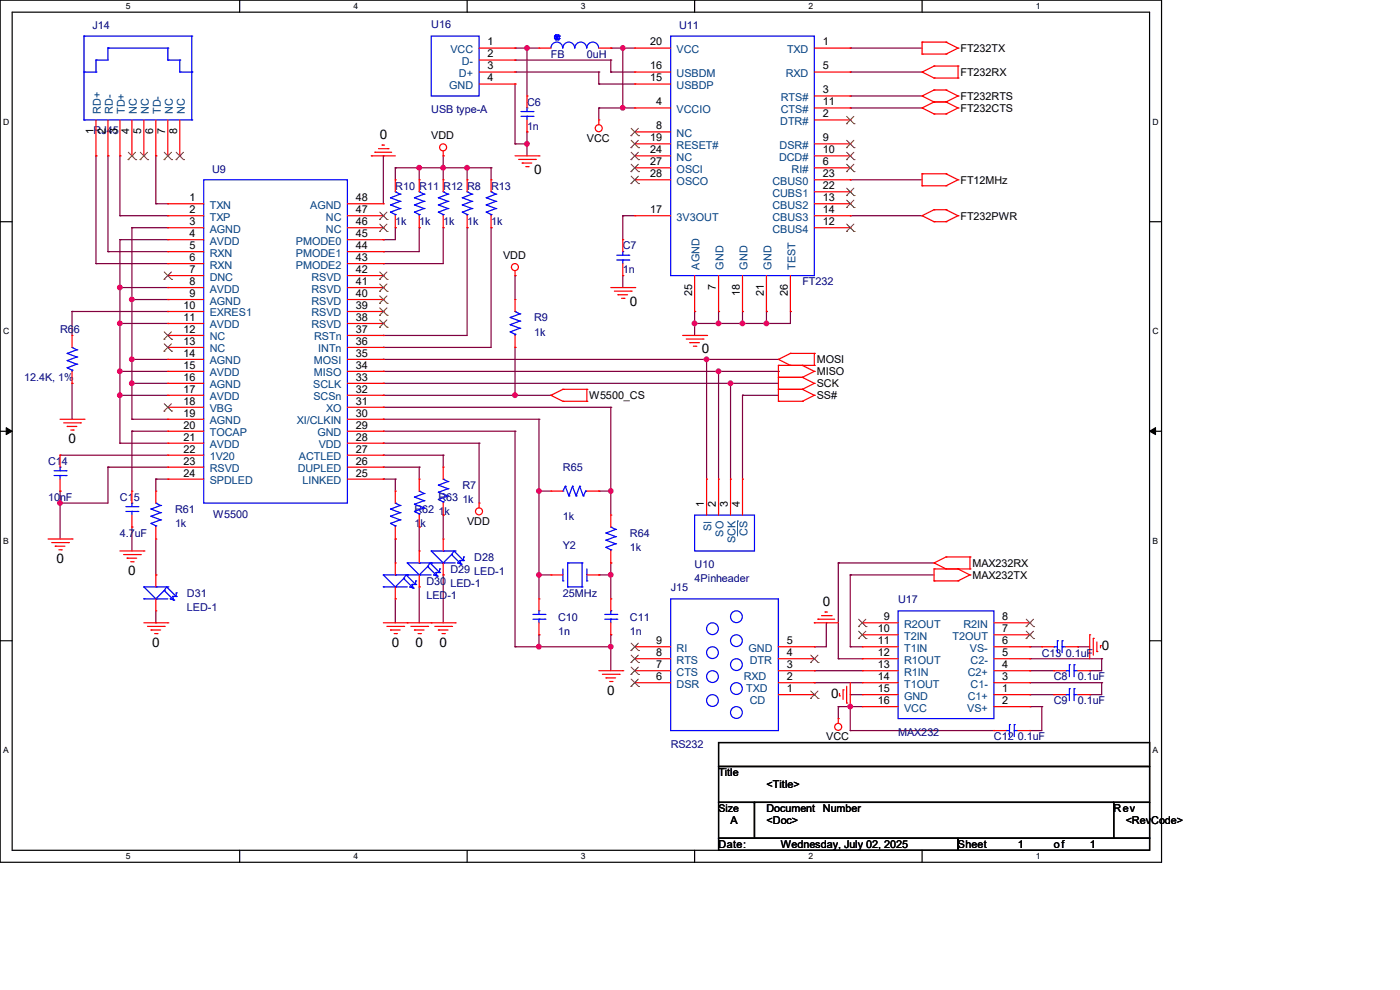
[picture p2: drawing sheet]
<svg xmlns="http://www.w3.org/2000/svg" width="297mm" height="210mm" viewBox="0 0 297 210" stroke-linecap="round" stroke-linejoin="round" font-family="sans-serif">
<path d="M0 0h246.4v182.9h-246.4zM2.6 2.6h241.3v177.8h-241.3z" fill="none" stroke="#000" stroke-width=".25"/>
<g fill="#fff">
<path d="M26.7 .3h1v2h-1z"/>
<path d="M26.7 180.6h1v2h-1z"/>
</g>
<path d="M50.8 0v2.6M50.8 180.4v2.5" fill="none" stroke="#000" stroke-width=".25"/>
<g fill="#fff">
<path d="M75 .3h.9v2h-.9z"/>
<path d="M75 180.6h.9v2h-.9z"/>
</g>
<path d="M99.1 0v2.6M99.1 180.4v2.5" fill="none" stroke="#000" stroke-width=".25"/>
<g fill="#fff">
<path d="M123.2 .3h1v2h-1z"/>
<path d="M123.2 180.6h1v2h-1z"/>
</g>
<path d="M147.4 0v2.6M147.4 180.4v2.5" fill="none" stroke="#000" stroke-width=".25"/>
<g fill="#fff">
<path d="M171.5 .3h1v2h-1z"/>
<path d="M171.5 180.6h1v2h-1z"/>
</g>
<path d="M195.6 0v2.6M195.6 180.4v2.5" fill="none" stroke="#000" stroke-width=".25"/>
<g fill="#fff">
<path d="M219.8 .3h.9v2h-.9z"/>
<path d="M219.8 180.6h.9v2h-.9z"/>
<path d="M.7 24.8h1.2v2h-1.2z"/>
<path d="M244.5 24.8h1.3v2h-1.3z"/>
<path d="M.7 69.3h1.2v1.9h-1.2z"/>
<path d="M244.5 69.3h1.3v1.9h-1.3z"/>
</g>
<path d="M0 47h2.6M243.9 47h2.5" fill="none" stroke="#000" stroke-width=".25"/>
<g fill="#fff">
<path d="M.7 113.7h1.2v2h-1.2z"/>
<path d="M244.5 113.7h1.2v2h-1.2z"/>
</g>
<path d="M0 91.5h2.6M243.9 91.5h2.5" fill="none" stroke="#000" stroke-width=".25"/>
<path d="M1.3 90.7l1.3 .8-1.3 .7zM243.9 91.5l1.3-.8v1.5z" fill="#000" stroke="#000" stroke-width=".21"/>
<g fill="#fff">
<path d="M.7 158.2h1.2v1.9h-1.2z"/>
<path d="M244.5 158.2h1.2v1.9h-1.2z"/>
</g>
<path d="M0 135.9h2.6M243.9 135.9h2.5M152.4 157.5h91.5v5.1h-91.5zM152.4 162.6h91.5v7.6h-91.5zM152.4 170.2h7.7v7.6h-7.7zM152.4 177.8h50.8v2.6h-50.8zM160.1 170.2h76.2v7.6h-76.2zM203.2 177.8h40.7v2.6h-40.7zM236.3 170.2h7.6v7.6h-7.6z" fill="none" stroke="#000" stroke-width=".25"/>
<g fill="none" stroke="#800040" stroke-width=".25">
<path d="M109.3 10.2h.1M109.3 15.3h.1M109.3 12.7h.1M109.3 17.8h.1M109.3 10.2h5M109.3 15.3h17.7M109.3 12.7h20.3M109.3 17.8v12.7M111.8 10.2h.1M111.8 10.2v10.2M127 17.8h.1M127 15.3h.1"/>
<path d="M127 17.8h7.7M127 15.3v2.5M129.6 10.2h.1M129.6 15.3h.1M129.6 12.7h.1M129.6 10.2h5.1M129.6 15.3h5.1M129.6 12.7v2.6M132.1 10.2h.1M132.1 10.2v12.7M180.4 10.2h.1M180.4 15.3h.1"/>
<path d="M180.4 10.2h15.2M180.4 15.3h15.2M20.4 33.1h.1M20.4 33.1v22.8M22.9 33.1h.1M22.9 33.1v20.3M25.4 33.1h.1M25.4 33.1v12.7M33.1 33.1h.1M33.1 33.1v10.1M81.3 33.1h.1M81.3 33.1v10.1"/>
<path d="M83.9 35.6h.1M83.9 35.6v2.5M83.9 35.6h20.3M88.9 35.6h.1M88.9 35.6v2.5M94 35.6h.1M94 33.1h.1M94 33.1v5M99.1 35.6h.1M99.1 35.6v2.5M104.2 35.6h.1M104.2 35.6v2.5"/>
<path d="M109.3 30.5h.1M109.3 30.5h2.5M111.8 28h.1M111.8 30.5h.1M111.8 28v5.1M127 22.9h.1M127 22.9v2.5M127 22.9h7.7M132.1 22.9h.1M180.4 38.1h.1M180.4 22.9h.1M180.4 20.4h.1"/>
<path d="M180.4 22.9h15.2M180.4 38.1h15.2M180.4 20.4h15.2M20.4 55.9h.1M20.4 55.9h15.2M22.9 53.4h.1M22.9 53.4h12.7M25.4 45.8h.1M25.4 50.8h.1M25.4 45.8h10.2M25.4 50.8v43.2M25.4 50.8h10.2"/>
<path d="M28 48.3h.1M28 48.3v40.6M28 48.3h7.6M33.1 43.2h.1M33.1 43.2h2.5M81.3 53.4h.1M81.3 55.9h.1M81.3 50.8h.1M83.9 48.3h.1M83.9 48.3v2.5h-2.6M88.9 48.3h.1M88.9 48.3v5.1h-7.6"/>
<path d="M94 48.3h.1M94 48.3v7.6h-12.7M99.1 48.3h.1M99.1 48.3v22.9h-17.8M104.2 48.3h.1M104.2 48.3v25.4h-22.9M109.3 58.5h.1M109.3 58.5v5M132.1 45.8h.1M132.1 58.5h.1M132.1 45.8h2.6M132.1 45.8v5"/>
<path d="M132.1 58.5v2.5M180.4 45.8h.1M180.4 45.8h15.2M15.3 66.1h.1M15.3 66.1h20.3M15.3 66.1v5.1M25.4 61h.1M25.4 78.8h.1M25.4 68.6h.1M25.4 68.6h10.2M25.4 78.8h10.2M25.4 61h10.2"/>
<path d="M28 63.5h.1M28 76.2h.1M28 76.2h7.6M28 63.5h7.6M81.3 71.2h.1M81.3 73.7h.1M81.3 78.8h.1M81.3 76.2h.1M81.3 76.2h83.8M81.3 78.8h83.8M109.3 73.7h.1M109.3 73.7v10.2"/>
<path d="M147.4 66.1h.1M147.4 68.6h.1M147.4 66.1v5.1M149.9 76.2h.1M149.9 76.2v25.4M152.4 66.1h.1M152.4 68.6h.1M152.4 78.8h.1M152.4 66.1v2.5M152.4 78.8v22.8M157.5 68.6h.1M157.5 66.1h.1"/>
<path d="M157.5 66.1v2.5M162.6 68.6h.1M162.6 66.1h.1M162.6 66.1v2.5M165.1 78.8h.1M167.7 66.1h.1M167.7 66.1v2.5h-20.3M12.7 96.6h.1M12.7 96.6h22.9M15.3 81.3h.1M15.3 81.3v7.6M22.9 99.1h.1"/>
<path d="M22.9 99.1h12.7M22.9 99.1v7.6h-10.2M25.4 83.9h.1M25.4 94h.1M25.4 94h10.2M25.4 83.9h10.2M28 88.9h.1M28 81.3h.1M28 91.5h.1M28 81.3h7.6M28 88.9h7.6M28 91.5h7.6"/>
<path d="M28 91.5v12.7M81.3 94h.1M81.3 96.6h.1M81.3 99.1h.1M81.3 83.9h.1M81.3 81.3h.1M81.3 88.9h.1M81.3 86.4h.1M81.3 91.5h.1M81.3 94h20.3M81.3 96.6h12.7M81.3 99.1h7.6"/>
<path d="M81.3 81.3h83.8M81.3 83.9h35.6M81.3 88.9h33M81.3 86.4h48.3M81.3 91.5h28M88.9 99.1h.1M88.9 99.1v2.5M94 96.6h.1M94 96.6v2.5M101.6 94h.1M101.6 94v12.7M109.3 91.5h.1"/>
<path d="M109.3 91.5v45.7M114.3 88.9h.1M114.3 88.9v38.1M116.9 83.9h.1M129.6 86.4h.1M129.6 86.4v22.9M155 81.3h.1M155 81.3v20.3M157.5 83.9h.1M157.5 83.9v17.7M157.5 83.9h7.6M12.7 104.2h.1"/>
<path d="M12.7 106.7h.1M12.7 104.2v10.1M28 111.8h.1M28 111.8v5.1M33.1 101.6h.1M33.1 101.6h2.5M33.1 101.6v2.6M33.1 114.3v7.7M81.3 101.6h.1M81.3 101.6h2.6M83.9 101.6h.1M83.9 114.3h.1"/>
<path d="M83.9 101.6v2.6M83.9 114.3v5.1M88.9 111.8h.1M88.9 111.8v5.1M94 109.3h.1M94 109.3v5M114.3 104.2h.1M114.3 104.2h2.6M127 104.2h.1M127 104.2h2.6M129.6 104.2h.1M129.6 119.4h.1"/>
<path d="M129.6 119.4v7.6M177.8 119.4h.1M177.8 119.4h20.4M177.8 119.4v20.3M33.1 122h.1M33.1 132.1h.1M33.1 129.6v2.5M83.9 127h.1M83.9 127v5.1M88.9 124.5h.1M88.9 124.5v7.6M94 122h.1"/>
<path d="M94 122v10.1M109.3 137.2h.1M109.3 137.2h20.3M114.3 137.2h.1M114.3 134.7h.1M114.3 122h.1M114.3 122h2.6M114.3 134.7v2.5M127 122h.1M127 122h2.6M129.6 134.7h.1M129.6 137.2h.1"/>
<path d="M129.6 122h.1M129.6 134.7v7.6M172.8 137.2h.1M175.3 132.1h.1M175.3 132.1v5.1h-2.5M177.8 139.7h.1M177.8 139.7h5.1M180.4 137.2h.1M180.4 122h.1M180.4 137.2h2.5M180.4 122v15.2M180.4 122h17.8"/>
<path d="M218.5 139.7h.1M218.5 137.2h.1M218.5 137.2h2.5M218.5 139.7h15.2M228.6 137.2h.1M228.6 137.2h2.6M233.7 139.7h.1M233.7 139.7v2.6h-2.5M172.8 142.3h.1M172.8 144.8h.1M172.8 142.3h10.1M172.8 144.8h10.1"/>
<path d="M177.8 149.9h.1M177.8 149.9v2.5M177.8 149.9h5.1M180.4 149.9h.1M180.4 155h.1M180.4 147.4h.1M180.4 149.9v5.1M180.4 147.4h2.5M180.4 155h30.5M218.5 142.3h.1M218.5 144.8h.1M218.5 147.4h.1"/>
<path d="M218.5 149.9h.1M218.5 155h.1M218.5 142.3h5.1M218.5 144.8h15.2M218.5 147.4h5.1M218.5 149.9h2.5M221 149.9h.1M221 149.9v5.1h-2.5M231.2 147.4h.1M231.2 142.3h.1M233.7 144.8h.1M233.7 144.8v2.6h-2.5"/>
</g>
<g fill="#f0f" stroke="#f0f" stroke-width=".25">
<circle cx="147.3" cy="68.6" r=".49"/>
<circle cx="162.6" cy="68.6" r=".49"/>
<circle cx="157.5" cy="68.6" r=".49"/>
<circle cx="152.4" cy="68.6" r=".49"/>
<circle cx="111.8" cy="10.2" r=".49"/>
<circle cx="111.8" cy="30.5" r=".49"/>
<circle cx="132.1" cy="10.2" r=".49"/>
<circle cx="109.2" cy="83.8" r=".49"/>
<circle cx="99.1" cy="35.6" r=".49"/>
<circle cx="94" cy="35.6" r=".49"/>
<circle cx="88.9" cy="35.6" r=".49"/>
<circle cx="149.9" cy="76.2" r=".49"/>
<circle cx="155" cy="81.3" r=".49"/>
<circle cx="152.4" cy="78.8" r=".49"/>
<circle cx="129.6" cy="137.2" r=".49"/>
<circle cx="114.3" cy="137.2" r=".49"/>
<circle cx="129.6" cy="121.9" r=".49"/>
<circle cx="180.4" cy="149.9" r=".49"/>
<circle cx="114.3" cy="121.9" r=".49"/>
<circle cx="129.6" cy="104.2" r=".49"/>
<circle cx="114.3" cy="104.2" r=".49"/>
<circle cx="25.4" cy="61" r=".49"/>
<circle cx="25.4" cy="83.8" r=".49"/>
<circle cx="25.4" cy="78.8" r=".49"/>
<circle cx="28" cy="63.5" r=".49"/>
<circle cx="28" cy="81.3" r=".49"/>
<circle cx="28" cy="76.2" r=".49"/>
<circle cx="25.4" cy="68.6" r=".49"/>
<circle cx="12.7" cy="106.7" r=".49"/>
<circle cx="132.1" cy="22.9" r=".49"/>
</g>
<g fill="none" stroke="#f00" stroke-width=".25">
<path d="M101.6 10.2h7.7M101.6 12.7h7.7M101.6 15.3h7.7M101.6 17.8h7.7M109.3 10.2h.1M109.3 12.7h.1M109.3 15.3h.1M109.3 17.8h.1M114.3 10.2h.1M114.3 10.2h2.6M127 10.2h2.6M129.6 10.2h.1"/>
<path d="M134.7 17.8h.1M134.7 15.3h.1M134.7 10.2h.1M134.7 10.2h7.6M134.7 15.3h7.6M134.7 17.8h7.6M172.8 10.2h7.6M172.8 15.3h7.6M180.4 10.2h.1M180.4 15.3h.1M195.6 11.5h.1M195.6 8.9h.1"/>
<path d="M195.6 15.3h.1M195.6 8.9h5.1M195.6 11.5h5.1M195.6 8.9v2.6M195.6 15.3l2.6 1.3M198.2 14h.1M198.2 16.6h.1M198.2 19.1h.1M198.2 14l-2.6 1.3M198.2 14h5M198.2 16.6h5M198.2 19.1l-2.6 1.3"/>
<path d="M198.2 19.1h2.5M200.7 8.9h.1M200.7 11.5h.1M200.7 19.1h.1M200.7 8.9l2.5 1.3M200.7 19.1l2.5 1.3M203.2 10.2h.1M203.2 14h.1M203.2 16.6h.1M203.2 10.2l-2.5 1.3M203.2 14v2.6M20.4 33.1h.1"/>
<path d="M20.4 25.4v7.7M22.9 33.1h.1M22.9 25.4v7.7M25.4 33.1h.1M25.4 25.4v7.7M28 33.1h.1M28 25.4v7.7M30.5 33.1h.1M30.5 25.4v7.7M33.1 33.1h.1M33.1 25.4v7.7M35.6 33.1h.1"/>
<path d="M35.6 25.4v7.7M38.1 33.1h.1M38.1 25.4v7.7M78.8 33.1h.1M78.8 33.1h5.1M79.5 32.3h.1M79.5 32.3h3.6M80.3 31.5h2M81.1 30.8h.1M81.1 30.8h.5M82.3 31.5h.1M83.9 38.1h.1"/>
<path d="M83.9 38.1v2.6M88.9 38.1h.1M88.9 38.1v2.6M94 33.1h.1M94 38.1h.1M94 32v1.1M94 38.1v2.6M99.1 38.1h.1M99.1 38.1v2.6M104.2 38.1h.1M104.2 38.1v2.6M109.3 33.1h5"/>
<path d="M110 33.8h3.6M110.8 34.6h.1M110.8 34.6h2M111.5 35.3h.6M111.8 28h.1M111.8 20.4h.1M111.8 20.4v2.5M111.8 25.4v2.6M112.1 35.3h.1M113.6 33.8h.1M114.3 33.1h.1M127 25.4h.1"/>
<path d="M127 25.4v1.1M134.7 22.9h.1M134.7 28h.1M134.7 30.5h.1M134.7 33.1h.1M134.7 35.6h.1M134.7 38.1h.1M134.7 33.1h7.6M134.7 22.9h7.6M134.7 35.6h7.6M134.7 28h7.6M134.7 30.5h7.6"/>
<path d="M134.7 38.1h7.6M172.8 33.1h7.6M172.8 25.4h7.6M172.8 20.4h7.6M172.8 22.9h7.6M172.8 35.6h7.6M172.8 30.5h7.6M172.8 38.1h7.6M180.4 25.4h.1M180.4 20.4h.1M180.4 35.6h.1M180.4 30.5h.1"/>
<path d="M180.4 33.1h.1M180.4 22.9h.1M180.4 38.1h.1M195.6 39.4h.1M195.6 36.9h.1M195.6 22.9h.1M195.6 20.4h.1M195.6 36.9v2.5M195.6 36.9h5.1M195.6 39.4h5.1M195.6 22.9l2.6 1.3M195.6 20.4l2.6 1.2"/>
<path d="M198.2 21.6h.1M198.2 24.2h.1M198.2 21.6l-2.6 1.3M198.2 21.6h2.5M198.2 24.2h2.5M200.7 36.9h.1M200.7 39.4h.1M200.7 21.6h.1M200.7 24.2h.1M200.7 36.9l2.5 1.2M200.7 21.6l2.5 1.3M203.2 38.1h.1"/>
<path d="M203.2 22.9h.1M203.2 20.4h.1M203.2 38.1l-2.5 1.3M203.2 22.9l-2.5 1.3M203.2 20.4l-2.5 1.2M35.6 43.2h.1M35.6 45.8h.1M35.6 48.3h.1M35.6 50.8h.1M35.6 53.4h.1M35.6 55.9h.1M35.6 58.5h.1"/>
<path d="M35.6 48.3h7.6M35.6 43.2h7.6M35.6 45.8h7.6M35.6 50.8h7.6M35.6 53.4h7.6M35.6 55.9h7.6M35.6 58.5h7.6M73.7 48.3h7.6M73.7 43.2h7.6M73.7 45.8h7.6M73.7 50.8h7.6M73.7 53.4h7.6"/>
<path d="M73.7 55.9h7.6M73.7 58.5h7.6M81.3 58.5h.1M81.3 55.9h.1M81.3 53.4h.1M81.3 50.8h.1M81.3 48.3h.1M81.3 45.8h.1M81.3 43.2h.1M83.9 48.3h.1M83.9 45.8v2.5M88.9 48.3h.1"/>
<path d="M88.9 45.8v2.5M94 48.3h.1M94 45.8v2.5M99.1 48.3h.1M99.1 45.8v2.5M104.2 48.3h.1M104.2 45.8v2.5M109.3 58.5h.1M109.3 57.4v1.1M132.1 58.5h.1M132.1 50.8h.1M132.1 50.8v2.6"/>
<path d="M132.1 55.9v2.6M134.7 45.8h.1M134.7 45.8h7.6M147.4 58.5v7.6M152.4 58.5v7.6M157.5 58.5v7.6M162.6 58.5v7.6M167.7 58.5v7.6M172.8 48.3h7.6M172.8 43.2h7.6M172.8 45.8h7.6M172.8 40.7h7.6"/>
<path d="M180.4 48.3h.1M180.4 43.2h.1M180.4 45.8h.1M180.4 40.7h.1M195.6 45.8h.1M195.6 45.8l2.6 1.2M198.2 44.5h.1M198.2 47h.1M198.2 44.5l-2.6 1.3M198.2 44.5h2.5M198.2 47h2.5M200.7 44.5h.1"/>
<path d="M200.7 47h.1M200.7 44.5l2.5 1.3M203.2 45.8h.1M203.2 45.8l-2.5 1.2M15.3 71.2h.1M15.3 71.2v2.5M15.3 78.8v2.5M35.6 61h.1M35.6 63.5h.1M35.6 66.1h.1M35.6 68.6h.1M35.6 71.2h.1"/>
<path d="M35.6 73.7h.1M35.6 76.2h.1M35.6 78.8h.1M35.6 71.2h7.6M35.6 61h7.6M35.6 63.5h7.6M35.6 66.1h7.6M35.6 68.6h7.6M35.6 73.7h7.6M35.6 76.2h7.6M35.6 78.8h7.6M73.7 71.2h7.6"/>
<path d="M73.7 61h7.6M73.7 63.5h7.6M73.7 66.1h7.6M73.7 68.6h7.6M73.7 73.7h7.6M73.7 76.2h7.6M73.7 78.8h7.6M81.3 78.8h.1M81.3 76.2h.1M81.3 73.7h.1M81.3 71.2h.1M81.3 68.6h.1"/>
<path d="M81.3 66.1h.1M81.3 63.5h.1M81.3 61h.1M109.3 63.5h.1M109.3 73.7h.1M109.3 63.5v2.6M109.3 71.2v2.5M129.6 61h5.1M130.3 61.8h3.6M131.1 62.5h.1M131.1 62.5h2M131.9 63.3h.5"/>
<path d="M132.4 63.3h.1M133.9 61.8h.1M134.7 61h.1M144.8 71.2h5.1M145.6 71.9h3.5M146.3 72.7h.1M146.3 72.7h2.1M147.1 73.4h.5M147.4 66.1h.1M147.6 73.4h.1M149.1 71.9h.1M149.9 71.2h.1"/>
<path d="M152.4 66.1h.1M157.5 66.1h.1M162.6 66.1h.1M165.1 77.5h.1M165.1 76.2h.1M165.1 77.5v7.6M165.1 77.5h7.7M165.1 76.2l2.6 1.3M167.7 75h.1M167.7 77.5h.1M167.7 66.1h.1M167.7 75l-2.6 1.2"/>
<path d="M167.7 75h5.1M170.2 77.5h.1M170.2 77.5l2.6 1.3M172.8 78.8h.1M172.8 75h.1M172.8 77.5h.1M172.8 78.8l-2.6 1.3M172.8 75v2.5M12.7 96.6h.1M12.7 88.9h5.1M12.7 96.6v2.5M13.5 89.7h3.6"/>
<path d="M14.3 90.5h.1M14.3 90.5h2M15 91.2h.5M15.3 81.3h.1M15.5 91.2h.1M17.1 89.7h.1M17.8 88.9h.1M35.6 81.3h.1M35.6 83.9h.1M35.6 86.4h.1M35.6 88.9h.1M35.6 91.5h.1"/>
<path d="M35.6 94h.1M35.6 96.6h.1M35.6 99.1h.1M35.6 88.9h7.6M35.6 81.3h7.6M35.6 83.9h7.6M35.6 86.4h7.6M35.6 91.5h7.6M35.6 94h7.6M35.6 96.6h7.6M35.6 99.1h7.6M73.7 88.9h7.6"/>
<path d="M73.7 81.3h7.6M73.7 83.9h7.6M73.7 86.4h7.6M73.7 91.5h7.6M73.7 94h7.6M73.7 96.6h7.6M73.7 99.1h7.6M81.3 99.1h.1M81.3 96.6h.1M81.3 94h.1M81.3 91.5h.1M81.3 88.9h.1"/>
<path d="M81.3 86.4h.1M81.3 83.9h.1M81.3 81.3h.1M94 99.1h.1M94 99.1v2.5M116.9 83.9h.1M116.9 83.9l2.5 1.2M119.4 82.6h.1M119.4 85.1h.1M119.4 82.6h5.1M119.4 85.1h5.1M119.4 82.6l-2.5 1.3"/>
<path d="M124.5 82.6h.1M124.5 85.1h.1M124.5 82.6v2.5M165.1 82.6h.1M165.1 80.1h.1M165.1 85.1h.1M165.1 80.1h5.1M165.1 82.6h5.1M165.1 85.1h5.1M170.2 80.1h.1M170.2 82.6h.1M170.2 85.1h.1"/>
<path d="M170.2 80.1l2.6 1.2M170.2 82.6l2.6 1.3M172.8 81.3h.1M172.8 83.9h.1M172.8 81.3l-2.6 1.3M172.8 83.9l-2.6 1.2M10.2 114.3h5.1M11 115.1h3.5M11.7 115.9h.1M11.7 115.9h2.1M12.5 116.6h.5M12.7 104.2h.1"/>
<path d="M12.7 101.6v2.6M13 116.6h.1M14.5 115.1h.1M15.3 114.3h.1M25.4 116.9h5.1M26.2 117.6h3.6M27 118.4h.1M27 118.4h2M27.7 119.2h.5M28 111.8h.1M28 104.2h.1M28 104.2v2.5"/>
<path d="M28 109.3v2.5M28.2 119.2h.1M29.8 117.6h.1M30.5 116.9h.1M33.1 104.2h.1M33.1 114.3h.1M33.1 104.2v2.5M33.1 111.8v2.5M35.6 101.6h.1M35.6 101.6h7.6M73.7 101.6h7.6M81.3 101.6h.1"/>
<path d="M83.9 119.4h.1M83.9 104.2h.1M83.9 114.3h.1M83.9 104.2v2.5M83.9 111.8v2.5M83.9 119.4v2.6M88.9 116.9h.1M88.9 101.6h.1M88.9 111.8h.1M88.9 101.6v2.6M88.9 109.3v2.5M88.9 116.9v2.5"/>
<path d="M94 109.3h.1M94 114.3h.1M94 106.7v2.6M94 114.3v2.6M94 119.4v2.6M101.6 106.7h.1M101.6 106.7v1M116.9 104.2h.1M116.9 104.2h2.5M124.5 104.2h2.5M127 104.2h.1M129.6 109.3h.1"/>
<path d="M129.6 119.4h.1M129.6 109.3v2.5M129.6 116.9v2.5M149.9 101.6h.1M149.9 101.6v7.7M152.4 101.6h.1M152.4 101.6v7.7M155 101.6h.1M155 101.6v7.7M157.5 101.6h.1M157.5 101.6v7.7M198.2 119.4h.1"/>
<path d="M198.2 119.4l2.5 1.3M200.7 118.2h.1M200.7 118.2l-2.5 1.2M200.7 118.2h5.1M205.8 118.2h.1M205.8 118.2v2.5M30.5 132.1h5.1M31.3 132.9h3.5M32 133.6h.1M32 133.6h2.1M32.8 134.4h.5M33.1 122h.1"/>
<path d="M33.1 129.6h.1M33.1 122v2.5M33.1 127v2.6M33.3 134.4h.1M34.8 132.9h.1M35.6 132.1h.1M81.3 132.1h15.3M82.1 132.9h3.5M82.8 133.6h.1M82.8 133.6h2.1M83.6 134.4h.5M83.9 127h.1"/>
<path d="M83.9 124.5v2.5M84.1 134.4h.1M85.6 132.9h.1M86.4 132.1h.1M87.2 132.9h3.5M87.9 133.6h.1M87.9 133.6h2.1M88.7 134.4h.5M88.9 124.5h.1M88.9 122v2.5M89.2 134.4h.1M90.7 132.9h.1"/>
<path d="M91.5 132.1h.1M92.2 132.9h3.6M93 133.6h.1M93 133.6h2M93.8 134.4h.5M94 122h.1M94.3 134.4h.1M95.8 132.9h.1M96.6 132.1h.1M114.3 134.7h.1M114.3 127h.1M114.3 127v2.6"/>
<path d="M114.3 132.1v2.6M116.9 122h.1M116.9 122h2.5M124.5 122h2.5M127 122h.1M129.6 134.7h.1M129.6 127h.1M129.6 127v2.6M129.6 132.1v2.6M134.7 139.7h.1M134.7 137.2h.1M134.7 139.7h7.6"/>
<path d="M134.7 137.2h7.6M165.1 139.7h7.7M165.1 137.2h7.7M172.8 132.1h.1M172.8 137.2h.1M172.8 139.7h.1M172.8 132.1h5M173.5 131.4h.1M173.5 131.4h3.6M174.3 130.6h2M175 129.8h.1M175 129.8h.6"/>
<path d="M176.3 130.6h.1M182.9 132.1h.1M182.9 134.7h.1M182.9 137.2h.1M182.9 139.7h.1M182.9 132.1h7.6M182.9 139.7h7.6M182.9 137.2h7.6M182.9 134.7h7.6M198.2 123.2h.1M198.2 120.7h.1M198.2 120.7h7.6"/>
<path d="M198.2 123.2h5M198.2 120.7v2.5M200.7 120.7h.1M203.2 120.7h.1M203.2 123.2h.1M203.2 120.7l2.6 1.3M205.8 122h.1M205.8 120.7h.1M205.8 122l-2.6 1.2M210.9 132.1h7.6M210.9 139.7h7.6M210.9 137.2h7.6"/>
<path d="M210.9 134.7h7.6M218.5 139.7h.1M218.5 137.2h.1M218.5 134.7h.1M218.5 132.1h.1M221 137.2h.1M221 137.2h2.6M226.1 137.2h2.5M228.6 137.2h.1M231.2 134.7h.1M231.2 134.7v5M231.9 135.4h.1"/>
<path d="M231.9 135.4v3.6M232.7 138.2h.1M232.7 136.2v2M233.5 136.9h.1M233.5 136.9v.6M127 142.3h5.1M127.8 143h3.6M128.6 143.8h.1M128.6 143.8h2M129.3 144.6h.5M129.8 144.6h.1M131.4 143h.1"/>
<path d="M132.1 142.3h.1M134.7 144.8h.1M134.7 142.3h.1M134.7 142.3h7.6M134.7 144.8h7.6M165.1 142.3h7.7M165.1 147.4h7.7M165.1 144.8h7.7M172.8 142.3h.1M172.8 144.8h.1M172.8 147.4h.1M177.8 152.4h.1"/>
<path d="M177.8 152.4v1.1M178.1 147.6h.1M178.1 147.1v.5M178.9 146.3h.1M178.9 146.3v2.1M179.6 149.1h.1M179.6 145.6v3.5M180.4 149.9h.1M180.4 144.8v5.1M182.9 142.3h.1M182.9 144.8h.1M182.9 147.4h.1"/>
<path d="M182.9 149.9h.1M182.9 142.3h7.6M182.9 147.4h7.6M182.9 144.8h7.6M182.9 149.9h7.6M210.9 155h.1M210.9 142.3h7.6M210.9 147.4h7.6M210.9 144.8h7.6M210.9 155h2.5M210.9 149.9h7.6M215.9 155h2.6"/>
<path d="M218.5 155h.1M218.5 147.4h.1M218.5 149.9h.1M218.5 144.8h.1M218.5 142.3h.1M223.6 142.3h.1M223.6 147.4h.1M223.6 142.3h2.5M223.6 147.4h2.5M228.6 142.3h2.6M228.6 147.4h2.6M231.2 142.3h.1"/>
<path d="M231.2 147.4h.1"/>
<circle cx="94" cy="31.3" r=".74"/>
<circle cx="127" cy="27.2" r=".74"/>
<circle cx="109.2" cy="56.7" r=".74"/>
<circle cx="101.6" cy="108.5" r=".74"/>
<circle cx="177.8" cy="154.2" r=".74"/>
</g>
<g fill="none" stroke="#00f" stroke-width=".25">
<path d="M17.8 15.3h.1M17.8 7.7h.1M17.8 7.7v17.7M17.8 15.3h2.6M17.8 7.7h22.9M20.4 12.7h.1M20.4 15.3h.1M20.4 12.7v2.6M22.9 10.2h.1M22.9 10.2v2.5h-2.5M22.9 10.2h12.7M35.6 12.7h.1"/>
<path d="M35.6 10.2h.1M35.6 12.7h2.5M35.6 10.2v2.5M38.1 15.3h.1M38.1 12.7h.1M38.1 15.3h2.6M38.1 12.7v2.6M40.7 15.3h.1M40.7 7.7h.1M40.7 7.7v17.7M91.5 7.7h10.1v12.7h-10.1zM116.9 10.2a1.25 1.25 0 0 1 1.2-1.3 1.25 1.25 0 0 1 1.3 1.3"/>
<path d="M117.6 8.2h.1M117.6 7.7h.1M117.6 8.2l.3 .2M117.6 7.7v.5M117.6 7.7l1.1 .5M117.9 7.4h.1M117.9 8.4h.1M117.9 7.4l-.3 .3M117.9 7.4h.5M117.9 7.4l.5 1M117.9 8.4h.5M118.4 7.4h.1"/>
<path d="M118.4 8.4h.1M118.4 7.4l-.5 1M118.4 7.4l.3 .3M118.7 7.7h.1M118.7 8.2h.1M118.7 7.7l-1.1 .5M118.7 7.7v.5M118.7 8.2l-.3 .2M119.4 10.2a1.25 1.25 0 0 1 1.3-1.3 1.25 1.25 0 0 1 1.2 1.3M122 10.2a1.27 1.27 0 0 1 1.2-1.3 1.27 1.27 0 0 1 1.3 1.3 1.25 1.25 0 0 1 1.3-1.3 1.25 1.25 0 0 1 1.2 1.3M142.3 7.7h30.5v50.8h-30.5zM17.8 25.4h.1"/>
<path d="M17.8 25.4h22.9M40.7 25.4h.1M43.2 38.1h30.5v68.6h-30.5zM110.5 24.7h2.6M110.5 23.7h2.6M111.8 22.9h.1M111.8 24.7h.1M111.8 22.9v.8M111.8 24.7v.7M113.1 24.7h.1M113.1 23.7h.1M82.8 45h.1"/>
<path d="M82.8 43.5h.1M82.8 42h.1M82.8 45l1.1 .5M82.8 43.5l2.1 .7M82.8 42l2.1 .7M83.9 40.7h.1M83.9 45.5h.1M83.9 45.5v.3M83.9 40.7l1 .5M84.9 44.2h.1M84.9 42.7h.1M84.9 41.2h.1"/>
<path d="M84.9 44.2l-2.1 .8M84.9 42.7l-2.1 .8M84.9 41.2l-2.1 .8M87.9 45h.1M87.9 43.5h.1M87.9 42h.1M87.9 45l1 .5M87.9 43.5l2.1 .7M87.9 42l2.1 .7M88.9 40.7h.1M88.9 45.5h.1M88.9 40.7l1.1 .5"/>
<path d="M88.9 45.5v.3M90 44.2h.1M90 42.7h.1M90 41.2h.1M90 44.2l-2.1 .8M90 42.7l-2.1 .8M90 41.2l-2.1 .8M93 45h.1M93 43.5h.1M93 42h.1M93 45l1 .5M93 43.5l2 .7"/>
<path d="M93 42l2 .7M94 40.7h.1M94 45.5h.1M94 45.5v.3M94 40.7l1 .5M95 44.2h.1M95 42.7h.1M95 41.2h.1M95 44.2l-2 .8M95 42.7l-2 .8M95 41.2l-2 .8M98.1 45h.1"/>
<path d="M98.1 43.5h.1M98.1 42h.1M98.1 45l1 .5M98.1 43.5l2 .7M98.1 42l2 .7M99.1 40.7h.1M99.1 45.5h.1M99.1 40.7l1 .5M99.1 45.5v.3M100.1 44.2h.1M100.1 42.7h.1M100.1 41.2h.1"/>
<path d="M100.1 44.2l-2 .8M100.1 42.7l-2 .8M100.1 41.2l-2 .8M103.2 45h.1M103.2 43.5h.1M103.2 42h.1M103.2 45l1 .5M103.2 43.5l2 .7M103.2 42l2 .7M104.2 40.7h.1M104.2 45.5h.1M104.2 40.7l1 .5"/>
<path d="M104.2 45.5v.3M105.2 44.2h.1M105.2 42.7h.1M105.2 41.2h.1M105.2 44.2l-2 .8M105.2 42.7l-2 .8M105.2 41.2l-2 .8M130.9 55.2h2.5M130.9 54.1h2.5M132.1 53.4h.1M132.1 55.2h.1M132.1 53.4v.7"/>
<path d="M132.1 55.2v.7M133.4 55.2h.1M133.4 54.1h.1M14.3 78h.1M14.3 76.5h.1M14.3 75h.1M14.3 78l1 .5M14.3 76.5l2 .8M14.3 75l2 .7M15.3 73.7h.1M15.3 78.5h.1M15.3 73.7l1 .5"/>
<path d="M15.3 78.5v.3M16.3 77.3h.1M16.3 75.7h.1M16.3 74.2h.1M16.3 77.3l-2 .7M16.3 75.7l-2 .8M16.3 74.2l-2 .8M108.2 70.4h.1M108.2 68.9h.1M108.2 67.4h.1M108.2 70.4l1.1 .5M108.2 68.9l2.1 .7"/>
<path d="M108.2 67.4l2.1 .7M109.3 66.1h.1M109.3 70.9h.1M109.3 66.1l1 .5M109.3 70.9v.3M110.3 69.6h.1M110.3 68.1h.1M110.3 66.6h.1M110.3 69.6l-2.1 .8M110.3 68.1l-2.1 .8M110.3 66.6l-2.1 .8M11.5 99.9h2.5"/>
<path d="M12.7 99.1h.1M12.7 99.1v.8M14 99.9h.1M11.5 100.9h2.5M12.7 100.9h.1M12.7 100.9v.7M14 100.9h.1M26.7 108.5h2.6M26.7 107.5h2.6M28 106.7h.1M28 108.5h.1M28 106.7v.8"/>
<path d="M28 108.5v.8M29.3 108.5h.1M29.3 107.5h.1M32 111h.1M32 109.5h.1M32 108h.1M32 111l1.1 .5M32 109.5l2.1 .8M32 108l2.1 .8M33.1 106.7h.1M33.1 111.5h.1M33.1 106.7l1 .5"/>
<path d="M33.1 111.5v.3M34.1 110.3h.1M34.1 108.8h.1M34.1 107.2h.1M34.1 110.3l-2.1 .7M34.1 108.8l-2.1 .7M34.1 107.2l-2.1 .8M82.8 111h.1M82.8 109.5h.1M82.8 108h.1M82.8 111l1.1 .5M82.8 109.5l2.1 .8"/>
<path d="M82.8 108l2.1 .8M83.9 106.7h.1M83.9 111.5h.1M83.9 106.7l1 .5M83.9 111.5v.3M84.9 110.3h.1M84.9 108.8h.1M84.9 107.2h.1M84.9 110.3l-2.1 .7M84.9 108.8l-2.1 .7M84.9 107.2l-2.1 .8M86.4 119.4h.1"/>
<path d="M86.4 119.4h10.2M86.4 119.4l2.5 2.6M87.9 108.5h.1M87.9 107h.1M87.9 105.5h.1M87.9 108.5l1 .5M87.9 107l2.1 .7M87.9 105.5l2.1 .7M88.9 119.4h.1M88.9 104.2h.1M88.9 109h.1M88.9 109v.3"/>
<path d="M88.9 104.2l1.1 .5M90 107.7h.1M90 106.2h.1M90 104.7h.1M90 107.7l-2.1 .8M90 106.2l-2.1 .8M90 104.7l-2.1 .8M91.5 119.4h.1M91.5 116.9h.1M91.5 116.9h5.1M91.5 116.9l2.5 2.5M93 106h.1"/>
<path d="M93 104.4h.1M93 102.9h.1M93 106l1 .5M93 104.4l2 .8M93 102.9l2 .8M94 101.6h.1M94 106.5h.1M94 119.4h.1M94 116.9h.1M94 101.6l1 .6M94 106.5v.2M95 105.2h.1"/>
<path d="M95 103.7h.1M95 102.2h.1M95 105.2l-2 .8M95 103.7l-2 .7M95 102.2l-2 .7M95.8 117.6h.1M95.8 117.6l.5-.7 2 2M95.8 117.6l-1.8 1.8M95.8 117.6l2 2.1M96.6 116.9h.1M97.1 119.4h.1M97.1 119.4l.7 .3"/>
<path d="M97.6 118.9h.1M97.6 118.9h.7M97.6 118.9l.2 .8M97.8 119.7h.1M98.3 118.9h.1M98.3 118.2h.1M98.3 118.2v.7M119.4 104.2h.1M119.9 103.2h.1M119.9 103.2l.8 2M119.9 103.2l-.5 1M120.4 119.4h.1"/>
<path d="M120.4 119.4h3.1M120.4 119.4v5.1M120.7 105.2h.1M121.5 103.2h.1M121.5 103.2l.7 2M121.5 103.2l-.8 2M122.2 105.2h.1M123 103.2h.1M123 103.2l.7 2M123 103.2l-.8 2M123.5 119.4h.1M123.5 119.4v5.1"/>
<path d="M123.7 105.2h.1M124.2 104.2h.1M124.2 104.2l-.5 1M124.2 104.2h.3M128.6 116.1h.1M128.6 114.6h.1M128.6 113.1h.1M128.6 116.1l1 .5M128.6 114.6l2 .8M128.6 113.1l2 .7M129.6 111.8h.1M129.6 116.6h.1"/>
<path d="M129.6 116.6v.3M129.6 111.8l1 .5M130.6 115.4h.1M130.6 113.8h.1M130.6 112.3h.1M130.6 115.4l-2 .7M130.6 113.8l-2 .8M130.6 112.3l-2 .8M147.4 109.3h12.7v7.6h-12.7zM30.5 124.5h.1M30.5 127h.1M30.5 124.5h5.1"/>
<path d="M30.5 124.5l2.6 2.5M30.5 127h5.1M33.1 127h.1M33.1 124.5h.1M34.8 125.3h.1M34.8 125.3l.5-.8 2.1 2M34.8 125.3l-1.7 1.7M34.8 125.3l2.1 2M35.6 124.5h.1M36.1 127h.1M36.1 127l.8 .3M36.6 126.5h.1"/>
<path d="M36.6 126.5h.8M36.6 126.5l.3 .8M36.9 127.3h.1M37.4 126.5h.1M37.4 125.8h.1M37.4 125.8v.7M81.3 122h.1M81.3 124.5h.1M81.3 124.5h5.1M81.3 122h10.2M81.3 122l2.6 2.5M83.9 124.5h.1"/>
<path d="M83.9 122h.1M85.6 122.7h.1M85.6 122.7l.5-.7 2.1 2M85.6 122.7l-1.7 1.8M85.6 122.7l2.1 2.1M86.4 122h.1M86.9 124.5h.1M86.9 124.5l.8 .3M87.4 124h.1M87.4 124h.8M87.4 124l.3 .8M87.7 124.8h.1"/>
<path d="M88.2 124h.1M88.2 123.2h.1M88.2 123.2v.8M88.9 122h.1M90.7 120.2h.1M90.7 120.2l.5-.8 2.1 2.1M90.7 120.2l-1.8 1.8M90.7 120.2l2.1 2M92 122h.1M92 122l.8 .2M92.5 121.5h.1M92.5 121.5h.8"/>
<path d="M92.5 121.5l.3 .7M92.8 122.2h.1M93.3 121.5h.1M93.3 120.7h.1M93.3 120.7v.8M113.1 131.4h2.5M113.1 130.3h2.5M114.3 129.6h.1M114.3 131.4h.1M114.3 129.6v.7M114.3 131.4v.7M115.6 131.4h.1"/>
<path d="M115.6 130.3h.1M119.4 123.2h.1M119.4 120.7v2.5M120.4 124.5h.1M120.4 124.5h3.1M123.5 124.5h.1M124.5 123.2h.1M124.5 120.7v2.5M128.3 131.4h2.6M128.3 130.3h2.6M129.6 129.6h.1M129.6 131.4h.1"/>
<path d="M129.6 129.6v.7M129.6 131.4v.7M130.9 131.4h.1M130.9 130.3h.1M142.3 127h22.8v28h-22.8zM165.1 127v15.3M190.5 129.6h20.4v22.8h-20.4zM223.6 137.2h.1M223.6 137.2h.7M224.3 135.9h.1M224.3 135.9v2.6M225.3 135.9h.1"/>
<path d="M225.3 137.2h.1M225.3 135.9v2.6M225.3 137.2h.8M213.4 155h.1M213.4 155h.8M214.2 153.7h.1M214.2 153.7v2.6M215.2 153.7h.1M215.2 155h.1M215.2 153.7v2.6M215.2 155h.7M226.1 142.3h.1"/>
<path d="M226.1 147.4h.1M226.1 142.3h.8M226.1 147.4h.8M226.9 141h.1M226.9 146.1h.1M226.9 141v2.6M226.9 146.1v2.5M227.9 141h.1M227.9 142.3h.1M227.9 146.1h.1M227.9 147.4h.1M227.9 141v2.6"/>
<path d="M227.9 146.1v2.5M227.9 142.3h.7M227.9 147.4h.7"/>
<circle cx="151.2" cy="133.4" r="1.25"/>
<circle cx="151.2" cy="138.5" r="1.25"/>
<circle cx="156.2" cy="135.9" r="1.25"/>
<circle cx="156.2" cy="130.8" r="1.25"/>
<circle cx="151.2" cy="143.5" r="1.25"/>
<circle cx="151.2" cy="148.6" r="1.25"/>
<circle cx="156.2" cy="141" r="1.25"/>
<circle cx="156.2" cy="146.1" r="1.25"/>
<circle cx="156.2" cy="151.2" r="1.25"/>
</g>
<g fill="none" stroke="#804000" stroke-width=".21">
<path d="M27.2 33.9h.1M27.2 32.3l1.6 1.6M28.7 32.3l-1.5 1.6M28.8 33.9h.1M29.7 33.9h.1M29.8 32.3l1.5 1.6M31.3 32.3l-1.6 1.6M31.3 33.9h.1M34.8 33.9h.1M34.8 32.3l1.6 1.6M36.4 32.3l-1.6 1.6M36.4 33.9h.1"/>
<path d="M37.3 33.9h.1M37.4 32.3l1.5 1.6M38.9 32.3l-1.6 1.6M38.9 33.9h.1M133.9 28.8h.1M133.9 31.3h.1M133.9 33.9h.1M133.9 36.4h.1M133.9 38.9h.1M133.9 27.2l1.6 1.6M133.9 29.8l1.6 1.5M133.9 32.3l1.6 1.6"/>
<path d="M133.9 34.8l1.6 1.6M133.9 37.4l1.6 1.5M135.4 27.2l-1.5 1.6M135.4 29.8l-1.5 1.5M135.4 32.3l-1.5 1.6M135.4 34.8l-1.5 1.6M135.4 37.4l-1.5 1.5M135.5 28.8h.1M135.5 31.3h.1M135.5 33.9h.1M135.5 36.4h.1M135.5 38.9h.1"/>
<path d="M179.6 26.2h.1M179.6 36.4h.1M179.6 31.3h.1M179.6 33.9h.1M179.6 24.7l1.6 1.5M179.6 34.8l1.6 1.6M179.6 29.8l1.6 1.5M179.6 32.3l1.6 1.6M179.6 39.9l1.6 1.6M181.1 24.7l-1.5 1.5M181.1 34.8l-1.5 1.6M181.1 29.8l-1.5 1.5"/>
<path d="M181.1 32.3l-1.5 1.6M181.1 39.9l-1.5 1.6M181.2 26.2h.1M181.2 36.4h.1M181.2 31.3h.1M181.2 33.9h.1M34.8 59.3h.1M34.8 57.7l1.6 1.6M36.4 57.7l-1.6 1.6M36.4 59.3h.1M80.5 59.3h.1M80.5 49.1h.1"/>
<path d="M80.5 46.6h.1M80.6 57.7l1.5 1.6M80.6 47.5l1.5 1.6M80.6 45l1.5 1.6M82.1 57.7l-1.6 1.6M82.1 47.5l-1.6 1.6M82.1 45l-1.6 1.6M82.1 59.3h.1M82.1 49.1h.1M82.1 46.6h.1M179.6 49.1h.1M179.6 44h.1"/>
<path d="M179.6 41.5h.1M179.6 47.5l1.6 1.6M179.6 42.5l1.6 1.5M181.1 47.5l-1.5 1.6M181.1 42.5l-1.5 1.5M181.2 49.1h.1M181.2 44h.1M181.2 41.5h.1M34.8 72h.1M34.8 74.5h.1M34.8 70.4l1.6 1.6M34.8 72.9l1.6 1.6"/>
<path d="M36.4 70.4l-1.6 1.6M36.4 72.9l-1.6 1.6M36.4 72h.1M36.4 74.5h.1M80.5 69.4h.1M80.5 66.9h.1M80.5 64.3h.1M80.5 61.8h.1M80.6 67.9l1.5 1.5M80.6 65.3l1.5 1.6M80.6 62.8l1.5 1.5M80.6 60.2l1.5 1.6"/>
<path d="M82.1 67.9l-1.6 1.5M82.1 65.3l-1.6 1.6M82.1 62.8l-1.6 1.5M82.1 60.2l-1.6 1.6M82.1 69.4h.1M82.1 66.9h.1M82.1 64.3h.1M82.1 61.8h.1M34.8 87.2h.1M34.8 85.6l1.6 1.6M36.4 85.6l-1.6 1.6M36.4 87.2h.1"/>
<path d="M133.9 138h.1M133.9 139l1.6 1.5M133.9 136.4l1.6 1.6M135.4 139l-1.5 1.5M135.4 136.4l-1.5 1.6M135.5 138h.1M172 139l1.6 1.5M173.5 139l-1.5 1.5M182.1 132.9h.1M182.1 135.5h.1M182.2 131.4l1.5 1.5M182.2 133.9l1.5 1.6"/>
<path d="M183.7 131.4l-1.6 1.5M183.7 133.9l-1.6 1.6M183.7 132.9h.1M183.7 135.5h.1M217.7 135.5h.1M217.7 132.9h.1M217.7 133.9l1.6 1.6M217.7 131.4l1.6 1.5M219.2 133.9l-1.5 1.6M219.2 131.4l-1.5 1.5M219.3 135.5h.1M219.3 132.9h.1"/>
<path d="M133.9 145.6h.1M133.9 143.1h.1M133.9 140.5h.1M133.9 144.1l1.6 1.5M133.9 141.5l1.6 1.6M135.4 144.1l-1.5 1.5M135.4 141.5l-1.5 1.6M135.5 145.6h.1M135.5 143.1h.1M135.5 140.5h.1M172 140.5h.1M172 148.2h.1"/>
<path d="M172 146.6l1.6 1.6M173.5 146.6l-1.5 1.6M173.6 140.5h.1M173.6 148.2h.1"/>
</g>
<path d="M156.5 110.5h.1M156.5 110.5v3.2" fill="none" stroke="#004080" stroke-width=".21"/>
<g font-size="2.8">
<text x="80.6" y="29.5">0</text>
<text x="113.3" y="36.9">0</text>
<text x="133.6" y="64.8">0</text>
<text x="148.9" y="75">0</text>
<text x="14.5" y="94">0</text>
<text x="12" y="119.4">0</text>
<text x="27.2" y="122">0</text>
<text x="174.5" y="128.6">0</text>
<text x="32.3" y="137.2">0</text>
<text x="83.1" y="137.2">0</text>
<text x="88.2" y="137.2">0</text>
<text x="93.3" y="137.2">0</text>
<text x="233.7" y="138">0</text>
<text x="128.8" y="147.4">0</text>
<text x="176.3" y="148.1">0</text>
</g>
<g font-size="2.3" fill="#000080">
<text x="91.5" y="5.9">U16</text>
<text x="19.6" y="6.2">J14</text>
<text x="144.1" y="6.2">U11</text>
<text x="116.9" y="12.3">FB</text>
<text x="124.5" y="12.3">0uH</text>
<text x="91.5" y="24">USB type-A</text>
<text x="111.8" y="22.4">C6</text>
<text x="19.9" y="28.5">RJ45</text>
<text x="111.8" y="27.5">1n</text>
<text x="45" y="36.7">U9</text>
<text x="83.9" y="40.2">R10</text>
<text x="88.9" y="40.2">R11</text>
<text x="94" y="40.2">R12</text>
<text x="99.1" y="40.2">R8</text>
<text x="104.2" y="40.2">R13</text>
<text x="83.9" y="47.8">1k</text>
<text x="88.9" y="47.8">1k</text>
<text x="94" y="47.8">1k</text>
<text x="99.1" y="47.8">1k</text>
<text x="104.2" y="47.8">1k</text>
<text x="132.1" y="52.9">C7</text>
<text x="132.1" y="58">1n</text>
<text x="170.2" y="60.5">FT232</text>
<text x="12.7" y="70.7">R66</text>
<text x="113.3" y="68.2">R9</text>
<text x="113.3" y="71.2">1k</text>
<text x="5.1" y="80.9">12.4K, 1%</text>
<text x="10.2" y="98.6">C14</text>
<text x="119.4" y="99.9">R65</text>
<text x="10.2" y="106.3">10nF</text>
<text x="25.4" y="106.3">C15</text>
<text x="93" y="106.3">R63</text>
<text x="98.1" y="103.7">R7</text>
<text x="98.1" y="106.8">1k</text>
<text x="25.4" y="113.9">4.7uF</text>
<text x="37.1" y="108.8">R61</text>
<text x="37.1" y="111.8">1k</text>
<text x="45.3" y="109.8">W5500</text>
<text x="87.9" y="108.8">R62</text>
<text x="87.9" y="111.8">1k</text>
<text x="93" y="109.3">1k</text>
<text x="119.4" y="110.3">1k</text>
<text x="133.6" y="113.9">R64</text>
<text x="100.6" y="119">D28</text>
<text x="119.4" y="116.4">Y2</text>
<text x="133.6" y="116.9">1k</text>
<text x="90.5" y="124">D30</text>
<text x="95.5" y="121.5">D29 LED-1</text>
<text x="95.5" y="124.5">LED-1</text>
<text x="142.3" y="125.3">J15</text>
<text x="147.4" y="120.5">U10</text>
<text x="147.4" y="123.5">4Pinheader</text>
<text x="39.7" y="126.6">D31</text>
<text x="39.7" y="129.6">LED-1</text>
<text x="90.5" y="127.1">LED-1</text>
<text x="118.4" y="131.7">C10</text>
<text x="119.4" y="126.6">25MHz</text>
<text x="133.6" y="131.7">C11</text>
<text x="190.5" y="127.8">U17</text>
<text x="118.4" y="134.7">1n</text>
<text x="133.6" y="134.7">1n</text>
<text x="221" y="139.3">C13 0.1uF</text>
<text x="223.6" y="144.4">C8</text>
<text x="223.6" y="149.4">C9</text>
<text x="228.7" y="144.4">0.1uF</text>
<text x="228.7" y="149.4">0.1uF</text>
<text x="142.3" y="158.6">RS232</text>
<text x="190.5" y="156">MAX232</text>
<text x="210.9" y="157.1">C12 0.1uF</text>
</g>
<g font-size="2.3" fill="#004080">
<text x="95.5" y="11.3">VCC</text>
<text x="143.6" y="11.3">VCC</text>
<text x="167" y="11.3">TXD</text>
<text x="97.4" y="16.3">D+</text>
<text x="98" y="13.8">D-</text>
<text x="143.6" y="16.3">USBDM</text>
<text x="166.7" y="16.3">RXD</text>
<text x="95.3" y="18.9">GND</text>
<text x="143.6" y="24">VCCIO</text>
<text x="143.6" y="18.9">USBDP</text>
<text x="165.7" y="21.4">RTS#</text>
<text x="165.7" y="24">CTS#</text>
<text x="21.4" y="24.2" transform="rotate(-90 21.4 24.2)">RD+</text>
<text x="24" y="24.2" transform="rotate(-90 24 24.2)">RD-</text>
<text x="26.5" y="24.2" transform="rotate(-90 26.5 24.2)">TD+</text>
<text x="29" y="24.2" transform="rotate(-90 29 24.2)">NC</text>
<text x="31.6" y="24.2" transform="rotate(-90 31.6 24.2)">NC</text>
<text x="34.1" y="24.2" transform="rotate(-90 34.1 24.2)">TD-</text>
<text x="36.7" y="24.2" transform="rotate(-90 36.7 24.2)">NC</text>
<text x="39.2" y="24.2" transform="rotate(-90 39.2 24.2)">NC</text>
<text x="143.6" y="29">NC</text>
<text x="165.5" y="26.5">DTR#</text>
<text x="143.6" y="31.6">RESET#</text>
<text x="143.6" y="34.1">NC</text>
<text x="165.3" y="34.1">DCD#</text>
<text x="165.4" y="31.6">DSR#</text>
<text x="143.6" y="36.7">OSCI</text>
<text x="143.6" y="39.2">OSCO</text>
<text x="163.9" y="41.7">CUBS1</text>
<text x="163.9" y="39.2">CBUS0</text>
<text x="167.9" y="36.7">RI#</text>
<text x="44.5" y="44.3">TXN</text>
<text x="44.5" y="46.8">TXP</text>
<text x="65.8" y="44.3">AGND</text>
<text x="69.1" y="46.8">NC</text>
<text x="143.6" y="46.8">3V3OUT</text>
<text x="163.9" y="44.3">CBUS2</text>
<text x="163.9" y="46.8">CBUS3</text>
<text x="44.5" y="49.4">AGND</text>
<text x="44.5" y="51.9">AVDD</text>
<text x="62.8" y="51.9">PMODE0</text>
<text x="69.1" y="49.4">NC</text>
<text x="163.9" y="49.4">CBUS4</text>
<text x="44.5" y="54.4">RXN</text>
<text x="44.5" y="57">RXN</text>
<text x="44.5" y="59.5">DNC</text>
<text x="62.8" y="57">PMODE2</text>
<text x="62.8" y="54.4">PMODE1</text>
<text x="66.1" y="59.5">RSVD</text>
<text x="148.4" y="57.2" transform="rotate(-90 148.4 57.2)">AGND</text>
<text x="153.5" y="57.2" transform="rotate(-90 153.5 57.2)">GND</text>
<text x="158.6" y="57.2" transform="rotate(-90 158.6 57.2)">GND</text>
<text x="163.7" y="57.2" transform="rotate(-90 163.7 57.2)">GND</text>
<text x="168.7" y="57.2" transform="rotate(-90 168.7 57.2)">TEST</text>
<text x="44.5" y="62.1">AVDD</text>
<text x="44.5" y="64.6">AGND</text>
<text x="66.1" y="64.6">RSVD</text>
<text x="66.1" y="62.1">RSVD</text>
<text x="44.5" y="67.1">EXRES1</text>
<text x="44.5" y="69.7">AVDD</text>
<text x="66.1" y="69.7">RSVD</text>
<text x="66.1" y="67.1">RSVD</text>
<text x="44.5" y="72.2">NC</text>
<text x="44.5" y="74.8">NC</text>
<text x="44.5" y="77.3">AGND</text>
<text x="66.6" y="77.3">MOSI</text>
<text x="66.6" y="72.2">RSTn</text>
<text x="67.5" y="74.8">INTn</text>
<text x="44.5" y="79.8">AVDD</text>
<text x="44.5" y="82.4">AGND</text>
<text x="66.5" y="82.4">SCLK</text>
<text x="66.6" y="79.8">MISO</text>
<text x="44.5" y="84.9">AVDD</text>
<text x="44.5" y="87.5">VBG</text>
<text x="66.5" y="84.9">SCSn</text>
<text x="69.2" y="87.5">XO</text>
<text x="44.5" y="90">AGND</text>
<text x="44.5" y="92.5">TOCAP</text>
<text x="44.5" y="95.1">AVDD</text>
<text x="63" y="90">XI/CLKIN</text>
<text x="67.4" y="92.5">GND</text>
<text x="67.6" y="95.1">VDD</text>
<text x="44.5" y="97.6">1V20</text>
<text x="44.5" y="100.2">RSVD</text>
<text x="63.2" y="100.2">DUPLED</text>
<text x="63.4" y="97.6">ACTLED</text>
<text x="44.5" y="102.7">SPDLED</text>
<text x="64.2" y="102.7">LINKED</text>
<text x="151" y="112.7" transform="rotate(-90 151 112.7)">SI</text>
<text x="153.5" y="113.8" transform="rotate(-90 153.5 113.8)">SO</text>
<text x="158.6" y="113.7" transform="rotate(-90 158.6 113.7)">CS</text>
<text x="156" y="115.2" transform="rotate(-90 156 115.2)">SCK</text>
<text x="191.8" y="133.2">R2OUT</text>
<text x="191.8" y="135.7">T2IN</text>
<text x="202.1" y="135.7">T2OUT</text>
<text x="204.4" y="133.2">R2IN</text>
<text x="143.6" y="143.3">CTS</text>
<text x="143.6" y="140.8">RTS</text>
<text x="143.6" y="138.3">RI</text>
<text x="158.8" y="138.3">GND</text>
<text x="159" y="140.8">DTR</text>
<text x="191.8" y="138.3">T1IN</text>
<text x="191.8" y="140.8">R1OUT</text>
<text x="191.8" y="143.3">R1IN</text>
<text x="205.3" y="143.3">C2+</text>
<text x="205.8" y="138.3">VS-</text>
<text x="205.9" y="140.8">C2-</text>
<text x="143.6" y="145.9">DSR</text>
<text x="157.8" y="144.4">RXD</text>
<text x="158.3" y="146.9">TXD</text>
<text x="159" y="149.4">CD</text>
<text x="191.8" y="145.9">T1OUT</text>
<text x="191.8" y="148.4">GND</text>
<text x="205.3" y="148.4">C1+</text>
<text x="205.9" y="145.9">C1-</text>
<text x="191.8" y="151">VCC</text>
<text x="205.2" y="151">VS+</text>
</g>
<g font-size="2.3">
<text x="103.4" y="9.7">1</text>
<text x="138" y="9.7">20</text>
<text x="174.5" y="9.7">1</text>
<text x="203.8" y="11">FT232TX</text>
<text x="103.4" y="12.2">2</text>
<text x="103.4" y="14.7">3</text>
<text x="103.4" y="17.3">4</text>
<text x="138" y="17.3">15</text>
<text x="138" y="14.7">16</text>
<text x="174.5" y="14.7">5</text>
<text x="203.8" y="16.1">FT232RX</text>
<text x="139.2" y="22.4">4</text>
<text x="174.5" y="19.8">3</text>
<text x="174.5" y="22.4">11</text>
<text x="203.8" y="23.7">FT232CTS</text>
<text x="203.8" y="21.2">FT232RTS</text>
<text x="19.8" y="28.5" transform="rotate(-90 19.8 28.5)">1</text>
<text x="22.4" y="28.5" transform="rotate(-90 22.4 28.5)">2</text>
<text x="24.9" y="28.5" transform="rotate(-90 24.9 28.5)">3</text>
<text x="27.4" y="28.5" transform="rotate(-90 27.4 28.5)">4</text>
<text x="30" y="28.5" transform="rotate(-90 30 28.5)">5</text>
<text x="32.5" y="28.5" transform="rotate(-90 32.5 28.5)">6</text>
<text x="35.1" y="28.5" transform="rotate(-90 35.1 28.5)">7</text>
<text x="37.6" y="28.5" transform="rotate(-90 37.6 28.5)">8</text>
<text x="91.5" y="29.5">VDD</text>
<text x="138" y="30">19</text>
<text x="139.2" y="27.4">8</text>
<text x="174.5" y="24.9">2</text>
<text x="174.5" y="30">9</text>
<text x="124.5" y="30.1">VCC</text>
<text x="138" y="32.5">24</text>
<text x="138" y="35.1">27</text>
<text x="174.5" y="35.1">6</text>
<text x="174.5" y="32.5">10</text>
<text x="138" y="37.6">28</text>
<text x="174.5" y="40.1">22</text>
<text x="174.5" y="37.6">23</text>
<text x="203.8" y="38.9">FT12MHz</text>
<text x="40.2" y="42.7">1</text>
<text x="40.2" y="45.2">2</text>
<text x="40.2" y="47.8">3</text>
<text x="75.5" y="47.8">46</text>
<text x="75.5" y="45.2">47</text>
<text x="75.5" y="42.7">48</text>
<text x="138" y="45.2">17</text>
<text x="174.5" y="47.8">12</text>
<text x="174.5" y="42.7">13</text>
<text x="174.5" y="45.2">14</text>
<text x="203.8" y="46.6">FT232PWR</text>
<text x="40.2" y="50.3">4</text>
<text x="40.2" y="52.8">5</text>
<text x="75.5" y="52.8">44</text>
<text x="75.5" y="50.3">45</text>
<text x="40.2" y="55.4">6</text>
<text x="40.2" y="57.9">7</text>
<text x="75.5" y="57.9">42</text>
<text x="75.5" y="55.4">43</text>
<text x="106.7" y="54.9">VDD</text>
<text x="38.9" y="65.5">10</text>
<text x="40.2" y="60.5">8</text>
<text x="40.2" y="63">9</text>
<text x="75.5" y="65.5">39</text>
<text x="75.5" y="63">40</text>
<text x="75.5" y="60.5">41</text>
<text x="146.8" y="62.8" transform="rotate(-90 146.8 62.8)">25</text>
<text x="151.9" y="61.5" transform="rotate(-90 151.9 61.5)">7</text>
<text x="157" y="62.8" transform="rotate(-90 157 62.8)">18</text>
<text x="162.1" y="62.8" transform="rotate(-90 162.1 62.8)">21</text>
<text x="167.1" y="62.8" transform="rotate(-90 167.1 62.8)">26</text>
<text x="38.9" y="68.1">11</text>
<text x="38.9" y="70.6">12</text>
<text x="75.5" y="70.6">37</text>
<text x="75.5" y="68.1">38</text>
<text x="38.9" y="73.2">13</text>
<text x="38.9" y="75.7">14</text>
<text x="75.5" y="75.7">35</text>
<text x="75.5" y="73.2">36</text>
<text x="173.3" y="77">MOSI</text>
<text x="38.9" y="78.2">15</text>
<text x="38.9" y="80.8">16</text>
<text x="38.9" y="83.3">17</text>
<text x="75.5" y="83.3">32</text>
<text x="75.5" y="80.8">33</text>
<text x="75.5" y="78.2">34</text>
<text x="173.3" y="82.1">SCK</text>
<text x="173.3" y="79.6">MISO</text>
<text x="38.9" y="85.9">18</text>
<text x="38.9" y="88.4">19</text>
<text x="75.5" y="88.4">30</text>
<text x="75.5" y="85.9">31</text>
<text x="125" y="84.7">W5500_CS</text>
<text x="173.3" y="84.7">SS#</text>
<text x="38.9" y="90.9">20</text>
<text x="38.9" y="93.5">21</text>
<text x="75.5" y="93.5">28</text>
<text x="75.5" y="90.9">29</text>
<text x="38.9" y="96">22</text>
<text x="38.9" y="98.6">23</text>
<text x="38.9" y="101.1">24</text>
<text x="75.5" y="101.1">25</text>
<text x="75.5" y="98.6">26</text>
<text x="75.5" y="96">27</text>
<text x="149.4" y="107.5" transform="rotate(-90 149.4 107.5)">1</text>
<text x="151.9" y="107.5" transform="rotate(-90 151.9 107.5)">2</text>
<text x="154.4" y="107.5" transform="rotate(-90 154.4 107.5)">3</text>
<text x="157" y="107.5" transform="rotate(-90 157 107.5)">4</text>
<text x="99.1" y="111.3">VDD</text>
<text x="206.3" y="122.8">MAX232TX</text>
<text x="206.3" y="120.2">MAX232RX</text>
<text x="187.5" y="131.6">9</text>
<text x="212.6" y="131.6">8</text>
<text x="139.2" y="136.7">9</text>
<text x="166.9" y="136.7">5</text>
<text x="186.2" y="134.1">10</text>
<text x="186.2" y="136.7">11</text>
<text x="212.6" y="136.7">6</text>
<text x="212.6" y="134.1">7</text>
<text x="139.2" y="141.7">7</text>
<text x="139.2" y="139.2">8</text>
<text x="166.9" y="139.2">4</text>
<text x="166.9" y="141.7">3</text>
<text x="186.2" y="139.2">12</text>
<text x="186.2" y="141.7">13</text>
<text x="212.6" y="141.7">4</text>
<text x="212.6" y="139.2">5</text>
<text x="139.2" y="144.3">6</text>
<text x="166.9" y="144.3">2</text>
<text x="166.9" y="146.8">1</text>
<text x="186.2" y="144.3">14</text>
<text x="186.2" y="146.8">15</text>
<text x="186.2" y="149.4">16</text>
<text x="212.6" y="146.8">1</text>
<text x="212.6" y="149.4">2</text>
<text x="212.6" y="144.3">3</text>
<text x="175.3" y="157.1">VCC</text>
<text x="152.4" y="164.7">Title</text>
<text x="162.6" y="167.2">&lt;Title&gt;</text>
<text x="162.6" y="172.3">Document</text>
<text x="174.6" y="172.3">Number</text>
<text x="236.3" y="172.3">Rev</text>
<text x="152.4" y="179.9">Date:</text>
<text x="155" y="174.8">A</text>
<text x="162.6" y="174.8">&lt;Doc&gt;</text>
<text x="165.7" y="179.9">Wednesday, July 02, 2025</text>
<text x="203.2" y="179.9">Sheet</text>
<text x="215.9" y="179.9">1</text>
<text x="223.6" y="179.9">of</text>
<text x="231.2" y="179.9">1</text>
<text x="238.8" y="174.8">&lt;RevCode&gt;</text>
</g>
<text font-size="2.2" x="152.4" y="172.3">Size</text>
<g font-size="1.8">
<text x="26.7" y="1.9">5</text>
<text x="75" y="1.9">4</text>
<text x="123.2" y="1.9">3</text>
<text x="171.5" y="1.9">2</text>
<text x="219.8" y="1.9">1</text>
<text x=".7" y="26.4">D</text>
<text x="244.5" y="26.4">D</text>
<text x=".7" y="70.9">C</text>
<text x="244.5" y="70.9">C</text>
<text x=".7" y="115.3">B</text>
<text x="244.5" y="115.3">B</text>
<text x=".7" y="159.8">A</text>
<text x="244.5" y="159.8">A</text>
<text x="26.7" y="182.2">5</text>
<text x="75" y="182.2">4</text>
<text x="123.2" y="182.2">3</text>
<text x="171.5" y="182.2">2</text>
<text x="219.8" y="182.2">1</text>
</g>
</svg>
